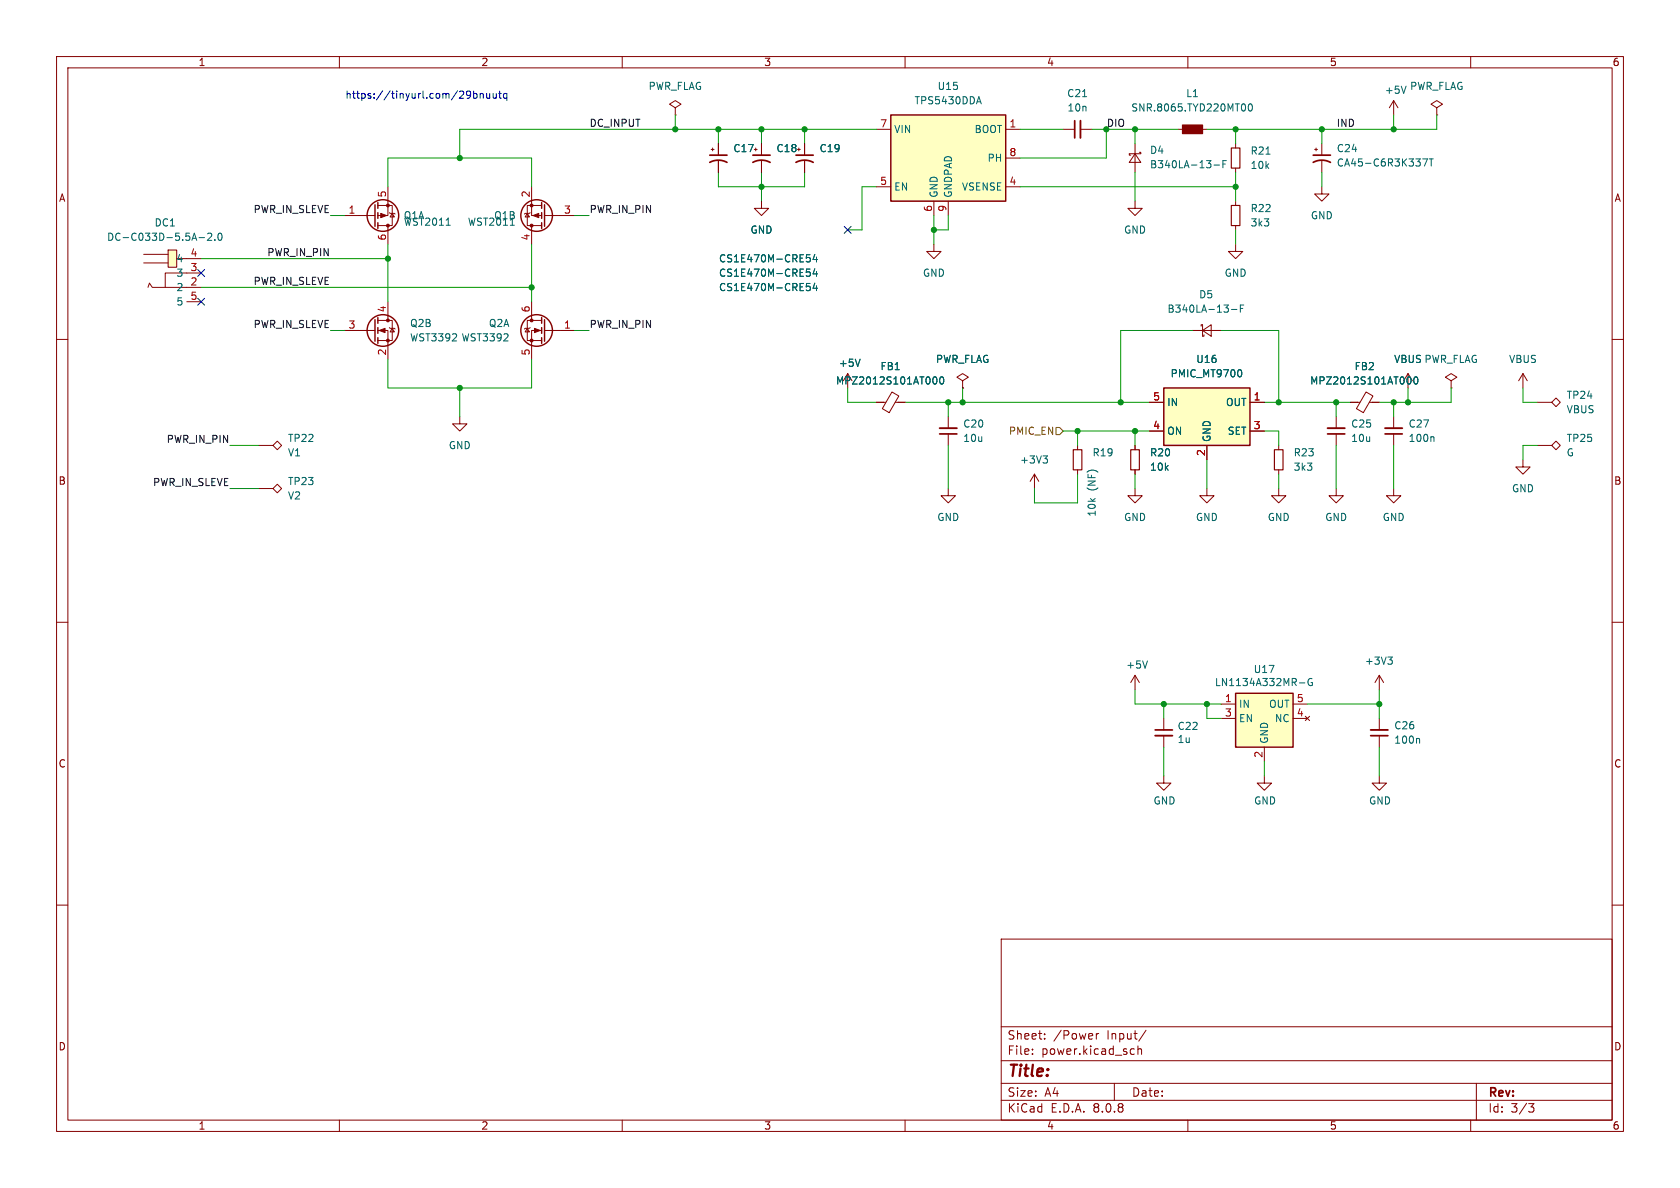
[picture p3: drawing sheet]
<svg xmlns="http://www.w3.org/2000/svg" width="297mm" height="210mm" viewBox="0 0 297 210" stroke-linecap="round" stroke-linejoin="round" font-family="sans-serif">
<g fill="none" stroke="#840000" stroke-width=".18">
<path d="M10 10h277v190h-277zM12 12h273v186h-273zM60 10v2M110 10v2M160 10v2M210 10v2M260 10v2M10 60h2M269.2 66l-.7 1.3M269.2 66v2.6M269.2 66l.8 1.3M285 60h2"/>
<path d="M167.6 86.4v1.2h1.3l-1.3 1.3-1.2-1.3h1.2M226.1 86.4v1.2h1.2l-1.2 1.3-1.3-1.3h1.3M269.2 81.3v1.3h-1.2l1.2 1.2 1.3-1.2h-1.3M10 110h2M285 110h2M223.5 137.2v1.2h1.3l-1.3 1.3-1.3-1.3h1.3M243.8 137.2v1.2h1.3l-1.3 1.3-1.2-1.3h1.2M243.8 127v2M243.8 130v2.1M10 160h2M177 166h108v32h-108zM285 160h2"/>
<path d="M60 198v2M110 198v2M160 198v2M177 194.5h108M177 191.5h108M177 187.5h108M177 181.5h108M182.5 186.3v.1M182.5 185.5v.1M184.7 183.6v.1M184.7 182.8v.1M193.8 182.7v1"/>
<path d="M194.2 182.7l-.2 .1-.2 .2M197 191.5v3M200.1 185.4l.4 .1M200.5 186.3l-.4 .1M201.2 185.5l.2-.1 .3 .1 .1 .9M201.2 184.9v1.5M202.6 182.1l-1.3 2M210 198v2M260 198v2M261 191.5v6.5M270.2 195.1h1l-.5 .6 .4 .1 .1 .5-.3 .3h-.4"/>
</g>
<path d="M242.3 129h3.1" fill="none" stroke="#840000" stroke-width=".33"/>
<path d="M242.3 130h3.1" fill="none" stroke="#840000" stroke-width=".3"/>
<path d="M250.8 130.5l.2 .2v.7" fill="none" stroke="#006464" stroke-width=".18"/>
<path d="M218.4 122.6h10.2v9.5h-10.2z" fill="#ffffc2"/>
<path d="M218.4 122.6h10.2v9.5h-10.2z" fill="none" stroke="#840000" stroke-width=".25"/>
<g fill="none" stroke="#840000" stroke-width=".18">
<path d="M246.4 17.8l-.8 1.3M246.4 17.8v2.5M246.4 17.8l.7 1.3M254 19.1l1-.7-1-.6-1 .6 1 .7v1.2M254 20.3h.1M271.8 78.7h2.5M271.8 71.1h2.5M274.3 78.7l.8-.7 .7 .7-.7 .8zM274.3 71.1l.8-.7 .7 .7-.7 .8zM243.8 119.4l-.7 1.3M243.8 119.4v2.5M243.8 119.4l.8 1.3"/>
<path d="M215.9 124.5h2.5M215.9 127h2.5M223.5 132.1v2.5M228.6 124.5h2.5M228.6 127h2.5M230.8 126.6l.7 .8M231.5 126.6l-.7 .8"/>
</g>
<path d="M248.6 15.2l-.4 1.3M232 120a.59 .59 0 0 0-.8 .6 .59 .59 0 0 0 .8 .5v-.4h-.2M245.4 116.1h.7l-.4 .5M245.9 116.6l.2 .3v.3l-.2 .2M229.7 120.7h1" fill="none" stroke="#006464" stroke-width=".18"/>
<path d="M157.5 20.3h20.3v15.3h-20.3z" fill="#ffffc2"/>
<path d="M157.5 20.3h20.3v15.3h-20.3z" fill="none" stroke="#840000" stroke-width=".25"/>
<g fill="none" stroke="#840000" stroke-width=".18">
<path d="M125.7 26.4h.5M126 26.2v.5M127 25.4v2M127 28.4v2.1M133.3 26.4h.6M133.6 26.2v.5M134.6 35.6v1.2h1.3l-1.3 1.3-1.3-1.3h1.3M134.6 25.4v2M134.6 28.4v2.1M141 26.4h.5M141.2 26.2v.5M142.2 25.4v2"/>
<path d="M142.2 28.4v2.1M154.9 22.9h2.6M154.9 33h2.6M165.1 35.6v2.5M167.6 35.6v2.5M177.8 22.9h2.5M177.8 33h2.5M177.8 27.9h2.5M188 22.9h2M191 22.9h2M200.7 27.2l1 1.5h-2.1zM200.7 25.4v5.1"/>
<path d="M201.4 26.9h.3v.3h-2.1v.2h.3M233.7 33v1.3h1.2l-1.2 1.3-1.3-1.3h1.3M149.9 66l-.8 1.3M149.9 66v2.6M149.9 66l.7 1.3M167.6 73.7v2M167.6 76.7v2M190.5 78.7v.8M226.1 78.7v.8M236.2 73.7v2M236.2 76.7v2M246.4 73.7v2"/>
<path d="M246.4 76.7v2M248.9 66l-.7 1.3M248.9 66v2.6M248.9 66l.8 1.3M256.5 67.3l1.1-.6-1.1-.7-1 .7 1 .6v1.3M256.5 68.6h.1M182.9 83.8l-.8 1.3M182.9 83.8v2.6M182.9 83.8l.7 1.3M190.5 83.1v.7M200.7 86.4v1.2h1.2l-1.2 1.3-1.3-1.3h1.3M213.4 86.4v1.2h1.2l-1.2 1.3-1.3-1.3h1.3"/>
<path d="M226.1 83.1v.7M236.2 86.4v1.2h1.3l-1.3 1.3-1.3-1.3h1.3M246.4 86.4v1.2h1.2l-1.2 1.3-1.3-1.3h1.3M200.7 119.4v2.5M200.7 119.4l-.8 1.3M200.7 119.4l.7 1.3M205.7 137.2v1.2h1.3l-1.3 1.3-1.2-1.3h1.2M205.7 127v2M205.7 130v2.1"/>
</g>
<g fill="none" stroke="#006464" stroke-width=".18">
<path d="M172.8 18h.6M173.1 17.1l.4 1.3M191.4 17.1h.7M214.6 29.2h1M216.2 29h.4M216.8 28.4h-.6v1.3M142.6 45h.6M142.6 47.6h.6M142.6 50.1h.6M142.7 45.5h.3l.3 .3-.2 .4-.4 .1M142.7 48.1h.3l.3 .2-.2 .5h-.4M142.7 50.6h.3l.3 .2-.2 .5-.4 .1"/>
<path d="M144 45l-.3 .9h.8M144 47.5l-.3 .9h.8M144 50l-.3 1h.8M144.3 45.5v.8M144.3 48v.8M144.3 50.5v.9M152.1 63.5l-.5 1.3M253.3 77.2l.2 .2v.6M184.4 80.6h.8l-.4 .5M184.9 81.1l.3 .2v.3l-.3 .3M202.9 116.8l-.5 1.3"/>
</g>
<path d="M189.7 79.5h1.6v3.6h-1.6zM225.3 79.5h1.5v3.6h-1.5z" fill="none" stroke="#840000" stroke-width=".2"/>
<path d="M125.5 28.7a3.2 3.2 0 0 1 3 0M125.5 27.4h3M133.1 28.7a3.2 3.2 0 0 1 3 0M133.1 27.4h3M140.7 28.7a3.2 3.2 0 0 1 3.1 0M140.7 27.4h3.1M190 21.3v3.1M166.1 76.7h3.1M234.7 76.7h3M244.9 76.7h3M204.2 129h3.1" fill="none" stroke="#840000" stroke-width=".3"/>
<path d="M191 21.3v3.1M166.1 75.7h3.1M234.7 75.7h3M244.9 75.7h3M204.2 130h3.1" fill="none" stroke="#840000" stroke-width=".33"/>
<path d="M29.7 44.2h1.5v3h-1.5z" fill="#ffffc2"/>
<g fill="none" stroke="#840000" stroke-width=".18">
<path d="M93.2 37.7l.4 .7h-.8zM93.7 37.6l-.1 .1h-.8l-.1 .1M94 33v5.1h1.8M94 39.9v3.3M95.8 36.3h-2.6v3.6h2.6M96.3 38.1h5.3M25.4 46.5h4.3M25.4 45h4.3M26.2 50.8l.2-.8 .5 .8h8.7M29.7 44.2h1.5v3h-1.5zM31.2 45.7h4.4M33 53.3h2.6"/>
<path d="M35.6 48.3h-6.4v2.5M61 58.4h5.3M66.8 58.4h1.8v5.1M66.8 56.6h2.5v3.6h-2.5M68.6 53.3v3.3M68.8 57.9l.2 .1h.7l.1 .2M69.3 58l.4 .7h-.7zM93.2 58l.4 .7h-.8zM93.7 57.9l-.1 .1h-.8l-.1 .2M94 53.3v3.3M95.8 58.4h-1.8v5.1M95.8 56.6h-2.6v3.6h2.6"/>
<path d="M96.3 58.4h5.3M165.1 43.2v1.3h1.3l-1.3 1.2-1.3-1.2h1.3M210.8 58.4h5.1M212.3 57.7v-.3h.3v2h.3v-.2M212.6 58.4l1.5-1v2zM218.4 43.2v1.3h1.3l-1.3 1.2-1.2-1.2h1.2M45.7 78.7h2.6M49 78l.8 .7-.8 .8-.7-.8zM81.3 73.7v1.2h1.2l-1.2 1.3-1.3-1.3h1.3M238.8 71.1h1.6M241.5 69.3l1.2 .7-1.7 2.9-1.2-.7zM242.1 71.1h1.7"/>
<path d="M45.7 86.4h2.6M48.3 86.4l.7-.8 .8 .8-.8 .7z"/>
</g>
<path d="M90.2 39.8h.7M35.2 42h1M36.7 41.3l.5-.1 .2 .4-.8 .9h.8M38 42.4v.1M38.7 41.3l.1-.1a.68 .68 0 0 1 .5 .7 .68 .68 0 0 1-.5 .6 .84 .84 0 0 1-.1-1.2zM217.7 54.7h1M219.3 54.5h.4M219.9 53.9h-.6v1.3M249 66.6a.68 .68 0 0 1 .5 .7 .68 .68 0 0 1-.5 .6M250.1 66.7l.1-.1a.68 .68 0 0 1 .5 .7 .68 .68 0 0 1-.5 .6l-.1-.1-.2-.4z" fill="none" stroke="#006464" stroke-width=".18"/>
<g fill="none" stroke="#840000" stroke-width=".25">
<path d="M95.8 35.8v1M95.8 37.6v1M95.8 39.4v1M96.3 36.2v3.8M66.3 56.5v3.8M66.8 56.1v1.1M66.8 57.9v1M66.8 59.7v1M95.8 56.1v1.1M95.8 57.9v1M95.8 59.7v1M96.3 56.5v3.8"/>
<circle cx="94.9" cy="38.1" r="2.79"/>
<circle cx="67.7" cy="58.4" r="2.79"/>
<circle cx="94.9" cy="58.4" r="2.79"/>
</g>
<g fill="#840000" stroke="#840000" stroke-width=".18">
<path d="M94.5 58l1 .4-1 .4z"/>
<path d="M67.1 58.4l1-.4v.8z"/>
<path d="M94.2 38.1l1-.4v.8z"/>
<circle cx="94" cy="60.2" r=".25"/>
<circle cx="94" cy="56.6" r=".25"/>
<circle cx="68.6" cy="60.2" r=".25"/>
<circle cx="68.6" cy="56.6" r=".25"/>
<circle cx="94" cy="36.3" r=".25"/>
<circle cx="94" cy="39.9" r=".25"/>
</g>
<path d="M205.7 68.6h15.3v10.1h-15.3z" fill="#ffffc2"/>
<g fill="none" stroke="#840000" stroke-width=".25">
<path d="M66.3 36.2v3.8M66.8 35.8v1M66.8 37.6v1M66.8 39.4v1M205.7 68.6h15.3v10.1h-15.3z"/>
<circle cx="67.7" cy="38.1" r="2.79"/>
</g>
<g fill="none" stroke="#840000" stroke-width=".18">
<path d="M119.4 19.1l1-.7-1-.6-1 .6 1 .7v1.2M61 38.1h5.3M66.8 36.3h2.5v3.6h-2.5M68.6 33v5.1h-1.8M68.6 39.9v3.3M68.8 37.6l.2 .1h.7l.1 .1M69.3 37.7l.4 .7h-.7zM119.4 20.3h.1M127 25.4v2M127 28.4v2.1M134.6 25.4v2M134.6 28.4v2.1"/>
<path d="M142.2 25.4v2M142.2 28.4v2.1M200.7 35.6v1.2h1.2l-1.2 1.3-1.3-1.3h1.3M208.3 22.9h.6M212.7 22.9h.7M218.4 25.4v.8M218.4 29.7v.8M218.4 35.6v.7M218.4 39.9v.7M232.4 26.4h.5M232.7 26.2v.5M233.7 25.4v2"/>
<path d="M233.7 28.4v2.1M154.9 71.1h1.7M157.7 69.3l1.2 .7-1.7 2.9-1.2-.7zM158.3 71.1h1.7M170.2 67.3l1-.6-1-.7-1 .7 1 .6v1.3M170.2 68.6h.1M200.7 78.7v.8M203.2 71.1h2.5M203.2 76.2h2.5M213.4 78.7v2.6M221 71.1h2.5M221 76.2h2.5"/>
<path d="M238.8 71.1h1.2M242.6 71.1h1.2M200.7 83.1v.7"/>
</g>
<g fill="none" stroke="#006464" stroke-width=".18">
<path d="M220.1 18.5l.1 .3-.1 .7M220.9 18.4h.1a.68 .68 0 0 1 .4 .6 .68 .68 0 0 1-.4 .6 .84 .84 0 0 1-.1-1.2zM78.9 39.8h.7M223.8 27.2h.7M251.5 28.1h.9l-.6 1.3M252.7 28.1h.7M253 28.1v1.3M142.6 50.1h.6M142.6 47.6h.6M142.6 45h.6M142.7 50.6h.3l.3 .2-.2 .5-.4 .1M142.7 45.5h.3l.3 .3-.2 .4-.4 .1"/>
<path d="M142.7 48.1h.3l.3 .2-.2 .5h-.4M144 50l-.3 1h.8M144 47.5l-.3 .9h.8M144 45l-.3 .9h.8M144.3 45.5v.8M144.3 48v.8M144.3 50.5v.9M152.1 63.5l-.5 1.3M165.2 66.6a.68 .68 0 0 1 .5 .7 .68 .68 0 0 1-.5 .6M166.2 66.7l.2-.1a.68 .68 0 0 1 .5 .7 .68 .68 0 0 1-.5 .6l-.2-.1-.1-.4zM219.2 65.3a.79 .79 0 0 1 0 1.3M249 66.6a.68 .68 0 0 1 .5 .7 .68 .68 0 0 1-.5 .6"/>
<path d="M250.1 66.7l.1-.1a.68 .68 0 0 1 .5 .7 .68 .68 0 0 1-.5 .6l-.1-.1-.2-.4z"/>
</g>
<path d="M232.2 28.7a3.2 3.2 0 0 1 3 0M232.2 27.4h3" fill="none" stroke="#840000" stroke-width=".3"/>
<path d="M209 22.1h3.6v1.5h-3.6z" fill="#840000" stroke="#840000" stroke-width=".2"/>
<path d="M217.7 26.2h1.5v3.5h-1.5zM217.7 36.3h1.5v3.6h-1.5zM199.9 79.5h1.5v3.6h-1.5z" fill="none" stroke="#840000" stroke-width=".2"/>
<g fill="#840000" stroke="#840000" stroke-width=".18">
<path d="M67.3 37.7l1 .4-1 .4z"/>
<circle cx="68.6" cy="36.3" r=".25"/>
<circle cx="68.6" cy="39.9" r=".25"/>
</g>
<path d="M186.7 75.6h.6l.7 .6-.7 .6h-.6z" fill="none" stroke="#725600" stroke-width=".18"/>
<path d="M83.7 16.1v1.3M83.7 16.6l.4-.1 .2 .3-.1 .5h-.5M84.9 16.6l.2-.1 .3 .1v.8M84.9 16.5v.9M86 16.5l.1 .8 .3 .1 .2-.2M86.6 16.5v.9M87.2 16.5v.8l.3 .1 .2-.2M87.7 16.5v.9M88.2 16.5h.4M88.3 16.1v1.1l.3 .2M89.6 16.6l-.4-.1-.2 .3 .1 .5h.5M89.6 16.5v1.3" fill="none" stroke="#0000c2" stroke-width=".18"/>
<g fill="none" stroke="#009600" stroke-width=".18">
<path d="M58.4 38.1h2.6M68.6 33v-5.1h25.4v5.1M101.6 38.1h2.5M119.4 20.3v2.6M127 30.5v2.5h15.2v-2.5M127 22.9v2.5M134.6 22.9v2.5M134.6 30.5v5.1M142.2 22.9v2.5M154.9 22.9h-73.6v5M154.9 33h-2.5v7.6h-2.5M165.1 38.1v5.1"/>
<path d="M167.6 38.1v2.5h-2.5M180.3 22.9h7.7M180.3 33h38.1M193 22.9h15.3M195.6 22.9v5h-15.3M200.7 22.9v2.5M200.7 30.5v5.1M218.4 22.9v2.5M218.4 30.5v5.1M233.7 22.9v2.5M233.7 30.5v2.5M246.4 20.3v2.6"/>
<path d="M254 20.3v2.6h-40.6M35.6 50.8h58.4M35.6 45.7h33M58.4 58.4h2.6M68.6 43.2v10.1M94 43.2v10.1M101.6 58.4h2.5M210.8 58.4h-12.7v12.7M215.9 58.4h10.2v12.7M218.4 40.6v2.6M40.6 78.7h5.1M68.6 63.5v5.1h25.4v-5.1"/>
<path d="M81.3 68.6v5.1M149.9 68.6v2.5h5M160 71.1h43.2M167.6 71.1v2.6M167.6 78.7v7.7M170.2 68.6v2.5M188 76.2h15.2M190.5 76.2v2.5M200.7 76.2v2.5M223.5 76.2h2.6v2.5M223.5 71.1h15.3M236.2 71.1v2.6"/>
<path d="M236.2 78.7v7.7M246.4 71.1v2.6M246.4 78.7v7.7M248.9 68.6v2.5M256.5 68.6v2.5h-12.7M269.2 68.6v2.5h2.6M271.8 78.7h-2.6v2.6M40.6 86.4h5.1M190.5 83.8v5.1h-7.6v-2.5M200.7 83.8v2.6M213.4 81.3v5.1M226.1 83.8v2.6"/>
<path d="M200.7 121.9v2.6h15.2M205.7 124.5v2.5M205.7 132.1v5.1M213.4 124.5v2.5h2.5M223.5 134.6v2.6M231.1 124.5h12.7M243.8 121.9v5.1M243.8 132.1v5.1"/>
</g>
<path d="M35 47.7l1.2 1.2M35 52.7l1.2 1.2M36.2 47.7l-1.2 1.2M36.2 52.7l-1.2 1.2M149.3 40l1.2 1.2M150.5 40l-1.2 1.2" fill="none" stroke="#000084" stroke-width=".18"/>
<g fill="#009600" stroke="#009600" stroke-width=".18">
<circle cx="68.6" cy="45.7" r=".46"/>
<circle cx="81.3" cy="68.6" r=".46"/>
<circle cx="233.7" cy="22.9" r=".46"/>
<circle cx="218.4" cy="22.9" r=".46"/>
<circle cx="218.4" cy="33" r=".46"/>
<circle cx="246.4" cy="22.9" r=".46"/>
<circle cx="213.4" cy="124.5" r=".46"/>
<circle cx="243.8" cy="124.5" r=".46"/>
<circle cx="205.7" cy="124.5" r=".46"/>
<circle cx="134.6" cy="33" r=".46"/>
<circle cx="190.5" cy="76.2" r=".46"/>
<circle cx="198.1" cy="71.1" r=".46"/>
<circle cx="170.2" cy="71.1" r=".46"/>
<circle cx="167.6" cy="71.1" r=".46"/>
<circle cx="127" cy="22.9" r=".46"/>
<circle cx="134.6" cy="22.9" r=".46"/>
<circle cx="142.2" cy="22.9" r=".46"/>
<circle cx="195.6" cy="22.9" r=".46"/>
<circle cx="200.7" cy="22.9" r=".46"/>
<circle cx="165.1" cy="40.6" r=".46"/>
<circle cx="200.7" cy="76.2" r=".46"/>
<circle cx="246.4" cy="71.1" r=".46"/>
<circle cx="248.9" cy="71.1" r=".46"/>
<circle cx="236.2" cy="71.1" r=".46"/>
<circle cx="226.1" cy="71.1" r=".46"/>
<circle cx="119.4" cy="22.9" r=".46"/>
<circle cx="94" cy="50.8" r=".46"/>
<circle cx="81.3" cy="27.9" r=".46"/>
</g>
<text font-size="2.8" fill="#840000" x="178" y="190.9">Title:</text>
<g font-size="2.1" fill="#840000">
<text x="178" y="184">Sheet:</text>
<text x="186.2" y="184">/Power</text>
<text x="195.7" y="184">Input/</text>
<text x="178" y="186.7">File:</text>
<text x="184.1" y="186.7">power.kicad_sch</text>
<text x="178" y="196.9">KiCad</text>
<text x="178" y="194.1">Size:</text>
<text x="184.7" y="194.1">A4</text>
<text x="185.7" y="196.9">E.D.A.</text>
<text x="193.3" y="196.9">8.0.8</text>
<text x="200" y="194.1">Date:</text>
<text x="263" y="194.3">Rev:</text>
<text x="263" y="196.9">Id:</text>
<text x="267.1" y="196.9">3/3</text>
</g>
<g font-size="1.8" fill="#840000">
<text x="35" y="11.9">1</text>
<text x="85" y="11.9">2</text>
<text x="135" y="11.9">3</text>
<text x="185" y="11.9">4</text>
<text x="235" y="11.9">5</text>
<text x="285" y="11.9">6</text>
<text x="10.3" y="35.9">A</text>
<text x="285.3" y="35.9">A</text>
<text x="10.3" y="85.9">B</text>
<text x="285.3" y="85.9">B</text>
<text x="10.3" y="135.9">C</text>
<text x="285.3" y="135.9">C</text>
<text x="10.3" y="185.9">D</text>
<text x="285.3" y="185.9">D</text>
<text x="35" y="199.9">1</text>
<text x="85" y="199.9">2</text>
<text x="135" y="199.9">3</text>
<text x="185" y="199.9">4</text>
<text x="235" y="199.9">5</text>
<text x="285" y="199.9">6</text>
</g>
<text font-size="1.8" fill="#0000c2" x="61" y="17.5">https://tinyurl.com/29bnuutq</text>
<g font-size="1.8" fill="#006464">
<text x="114.6" y="16.1">PWR_FLAG</text>
<text x="165.7" y="16.1">U15</text>
<text x="188.6" y="17.4">C21</text>
<text x="209.6" y="17.4">L1</text>
<text x="244.7" y="16.8">+5V</text>
<text x="249.2" y="16.1">PWR_FLAG</text>
<text x="158" y="23.7">VIN</text>
<text x="161.6" y="18.6">TPS5430DDA</text>
<text x="172.2" y="23.7">BOOT</text>
<text x="188.6" y="19.9">10n</text>
<text x="199.9" y="19.9">SNR.8065.TYD220MT00</text>
<text x="129.5" y="27.1">C17</text>
<text x="137.2" y="27.1">C18</text>
<text x="144.8" y="27.1">C19</text>
<text x="174.5" y="28.8">PH</text>
<text x="203.2" y="27.4">D4</text>
<text x="203.2" y="29.9">B340LA-13-F</text>
<text x="221" y="27.5">R21</text>
<text x="236.2" y="29.6">CA45-C6R3K337T</text>
<text x="236.2" y="27.1">C24</text>
<text x="158" y="33.9">EN</text>
<text x="166" y="35.1" transform="rotate(-90 166 35.1)">GND</text>
<text x="168.5" y="35.1" transform="rotate(-90 168.5 35.1)">GNDPAD</text>
<text x="170" y="33.9">VSENSE</text>
<text x="221" y="30.1">10k</text>
<text x="27.2" y="40.2">DC1</text>
<text x="71.3" y="40.1">WST2011</text>
<text x="71.3" y="39">Q1A</text>
<text x="82.6" y="40.1">WST2011</text>
<text x="87.3" y="39">Q1B</text>
<text x="132.6" y="41.5">GND</text>
<text x="198.6" y="41.5">GND</text>
<text x="221" y="40.2">3k3</text>
<text x="221" y="37.7">R22</text>
<text x="231.6" y="39">GND</text>
<text x="18.8" y="42.8">DC-C033D-5.5A-2.0</text>
<text x="31.1" y="46.6">4</text>
<text x="127" y="46.6">CS1E470M-CRE54</text>
<text x="31.1" y="51.7">2</text>
<text x="31.1" y="49.1">3</text>
<text x="127" y="49.1">CS1E470M-CRE54</text>
<text x="127" y="51.7">CS1E470M-CRE54</text>
<text x="163.1" y="49.1">GND</text>
<text x="211.9" y="52.9">D5</text>
<text x="216.4" y="49.1">GND</text>
<text x="31.1" y="54.2">5</text>
<text x="72.4" y="58">Q2B</text>
<text x="86.3" y="58">Q2A</text>
<text x="206.3" y="55.5">B340LA-13-F</text>
<text x="72.4" y="60.6">WST3392 WST3392</text>
<text x="148.2" y="65">+5V</text>
<text x="155.6" y="65.6">FB1</text>
<text x="165.4" y="64.4">PWR_FLAG</text>
<text x="211.4" y="64.4">U16</text>
<text x="239.4" y="65.6">FB2</text>
<text x="246.4" y="64.4">VBUS PWR_FLAG</text>
<text x="246.4" y="64.4">VBUS</text>
<text x="266.7" y="64.4">VBUS</text>
<text x="147.7" y="68.2">MPZ2012S101AT000</text>
<text x="206.2" y="72">IN</text>
<text x="206.8" y="66.9">PMIC_MT9700</text>
<text x="216.6" y="72">OUT</text>
<text x="231.5" y="68.2">MPZ2012S101AT000</text>
<text x="276.9" y="70.7">TP24</text>
<text x="170.2" y="75.8">C20</text>
<text x="206.2" y="77.1">ON</text>
<text x="216.9" y="77.1">SET</text>
<text x="238.8" y="75.8">C25</text>
<text x="248.9" y="75.8">C27</text>
<text x="276.9" y="73.3">VBUS</text>
<text x="50.8" y="80.9">V1</text>
<text x="50.8" y="78.3">TP22</text>
<text x="79.2" y="79.6">GND</text>
<text x="170.2" y="78.3">10u</text>
<text x="180.2" y="82.1">+3V3</text>
<text x="193" y="80.9">R19</text>
<text x="203.2" y="83.4">10k</text>
<text x="203.2" y="80.9">R20</text>
<text x="214.2" y="78.2" transform="rotate(-90 214.2 78.2)">GND</text>
<text x="228.6" y="83.4">3k3</text>
<text x="228.6" y="80.9">R23</text>
<text x="238.8" y="78.3">10u</text>
<text x="248.9" y="78.3">100n</text>
<text x="276.9" y="78.3">TP25</text>
<text x="276.9" y="80.9">G</text>
<text x="50.8" y="88.5">V2</text>
<text x="50.8" y="86">TP23</text>
<text x="193.9" y="86.8" transform="rotate(-90 193.9 86.8)">(NF)</text>
<text x="267.2" y="87.2">GND</text>
<text x="165.6" y="92.3">GND</text>
<text x="193.9" y="91.4" transform="rotate(-90 193.9 91.4)">10k</text>
<text x="198.6" y="92.3">GND</text>
<text x="211.3" y="92.3">GND</text>
<text x="224" y="92.3">GND</text>
<text x="234.2" y="92.3">GND</text>
<text x="244.3" y="92.3">GND</text>
<text x="199" y="118.4">+5V</text>
<text x="221.5" y="119.2">U17</text>
<text x="241.2" y="117.7">+3V3</text>
<text x="214.7" y="121.5">LN1134A332MR-G</text>
<text x="218.9" y="125.3">IN</text>
<text x="224.3" y="125.3">OUT</text>
<text x="208.1" y="131.5">1u</text>
<text x="208.1" y="129.2">C22</text>
<text x="218.9" y="127.9">EN</text>
<text x="224.4" y="131.6" transform="rotate(-90 224.4 131.6)">GND</text>
<text x="225.3" y="127.9">NC</text>
<text x="246.4" y="131.7">100n</text>
<text x="246.4" y="129.1">C26</text>
<text x="203.8" y="142.4">GND</text>
<text x="221.6" y="142.4">GND</text>
<text x="241.9" y="142.4">GND</text>
</g>
<g font-size="1.8" fill="#0f0f0f">
<text x="104.1" y="22.5">DC_INPUT</text>
<text x="195.6" y="22.5">DIO</text>
<text x="236.2" y="22.5">IND</text>
<text x="44.7" y="37.8">PWR_IN_SLEVE</text>
<text x="104.1" y="37.8">PWR_IN_PIN</text>
<text x="47.1" y="45.4">PWR_IN_PIN</text>
<text x="44.7" y="50.5">PWR_IN_SLEVE</text>
<text x="44.7" y="58.1">PWR_IN_SLEVE</text>
<text x="104.1" y="58.1">PWR_IN_PIN</text>
<text x="29.4" y="78.4">PWR_IN_PIN</text>
<text x="27" y="86">PWR_IN_SLEVE</text>
</g>
<g font-size="1.8" fill="#a90000">
<text x="155.5" y="22.6">7</text>
<text x="178.4" y="22.6">1</text>
<text x="178.4" y="27.7">8</text>
<text x="68.3" y="35" transform="rotate(-90 68.3 35)">5</text>
<text x="93.7" y="35" transform="rotate(-90 93.7 35)">2</text>
<text x="155.5" y="32.8">5</text>
<text x="178.4" y="32.8">4</text>
<text x="61.5" y="37.8">1</text>
<text x="99.6" y="37.8">3</text>
<text x="164.8" y="37.5" transform="rotate(-90 164.8 37.5)">6</text>
<text x="167.4" y="37.5" transform="rotate(-90 167.4 37.5)">9</text>
<text x="33.6" y="45.5">4</text>
<text x="68.3" y="42.6" transform="rotate(-90 68.3 42.6)">6</text>
<text x="93.7" y="42.6" transform="rotate(-90 93.7 42.6)">4</text>
<text x="33.6" y="50.5">2</text>
<text x="33.6" y="48">3</text>
<text x="33.6" y="53.1">5</text>
<text x="61.5" y="58.2">3</text>
<text x="68.3" y="55.3" transform="rotate(-90 68.3 55.3)">4</text>
<text x="93.7" y="55.3" transform="rotate(-90 93.7 55.3)">6</text>
<text x="99.6" y="58.2">1</text>
<text x="68.3" y="62.9" transform="rotate(-90 68.3 62.9)">2</text>
<text x="93.7" y="62.9" transform="rotate(-90 93.7 62.9)">5</text>
<text x="203.8" y="70.9">5</text>
<text x="221.5" y="70.9">1</text>
<text x="203.8" y="75.9">4</text>
<text x="221.5" y="75.9">3</text>
<text x="213.1" y="80.7" transform="rotate(-90 213.1 80.7)">2</text>
<text x="216.5" y="124.2">1</text>
<text x="229.2" y="124.2">5</text>
<text x="216.5" y="126.7">3</text>
<text x="229.2" y="126.7">4</text>
<text x="223.3" y="134.1" transform="rotate(-90 223.3 134.1)">2</text>
</g>
<text font-size="1.8" fill="#725600" x="178.3" y="77.1">PMIC_EN</text>
</svg>
